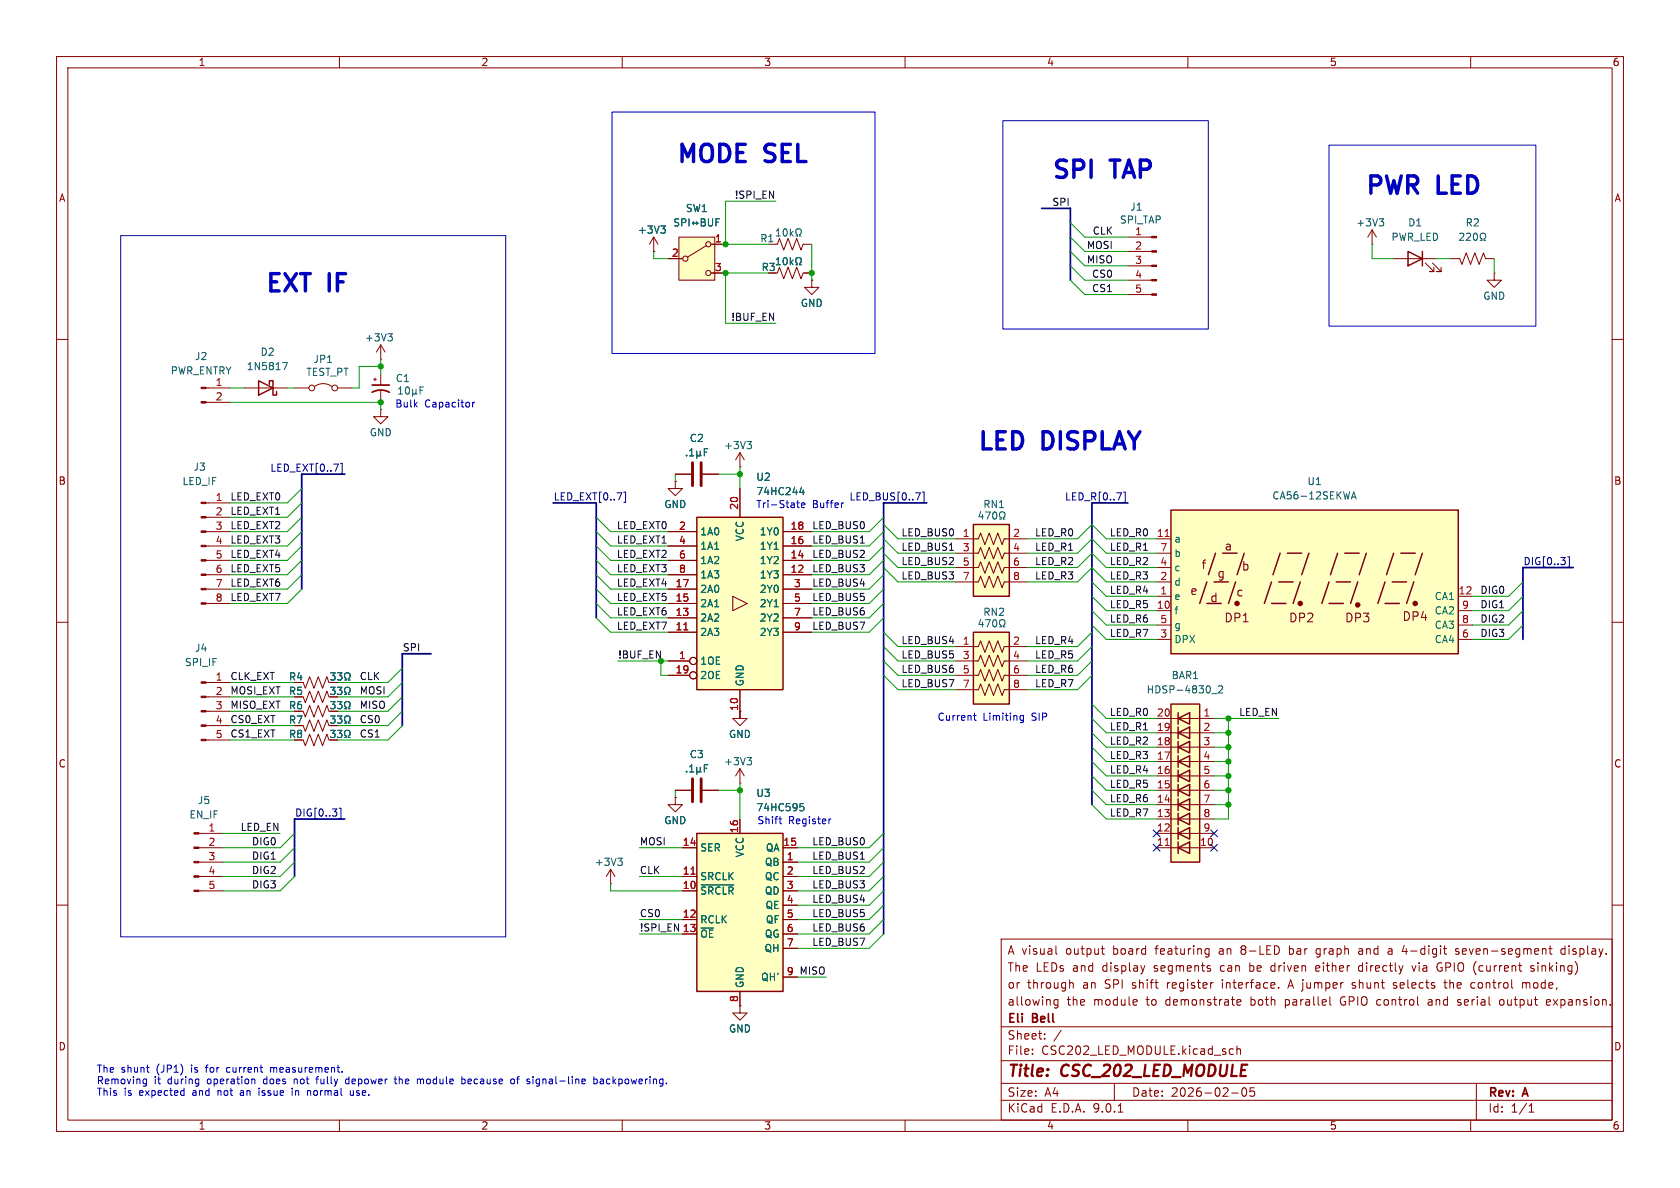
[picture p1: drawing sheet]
<svg xmlns="http://www.w3.org/2000/svg" width="297mm" height="210mm" viewBox="0 0 297 210" stroke-linecap="round" stroke-linejoin="round" font-family="sans-serif">
<g fill="none" stroke="#840000" stroke-width=".18">
<path d="M10 10h277v190h-277zM12 12h273v186h-273zM60 10v2M110 10v2M160 10v2M210 10v2M260 10v2M10 60h2M36.4 68.6h4.2M36.4 71.1h4.2M43.2 68.6h7.6M67.3 63.5h.1"/>
<path d="M67.3 72.4v1.3h1.3l-1.3 1.2-1.3-1.2h1.3M67.3 72.4h.1M67.3 61l-.8 1.2M67.3 61l.8 1.2M67.3 61v2.5M285 60h2M36.4 88.9h4.2M36.4 91.4h4.2M36.4 94h4.2M36.4 96.5h4.2M36.4 99.1h4.2M10 110h2"/>
<path d="M36.4 101.6h4.2M36.4 104.1h4.2M36.4 106.7h4.2M285 110h2M36.4 123.2h4.2M36.4 130.8h4.2M36.4 125.7h4.2M36.4 128.3h4.2M36.4 120.7h4.2M53.6 123.2l.4 1 .7-2 .8 2 .8-2 .7 2 .8-2 .4 1h1.5M53.6 130.8l.4 1 .7-2 .8 2 .8-2 .7 2 .8-2 .4 1h1.5M53.6 125.7l.4 1 .7-2 .8 2 .8-2 .7 2 .8-2 .4 1h1.5"/>
<path d="M53.6 128.3l.4 1 .7-2 .8 2 .8-2 .7 2 .8-2 .4 1h1.5M53.6 120.7l.4 1 .7-2.1 .8 2.1 .8-2.1 .7 2.1 .8-2.1 .4 1.1h1.5M35.2 147.3h4.2M35.2 149.9h4.2M35.2 152.4h4.2M35.2 154.9h4.2M35.2 157.5h4.2M10 160h2M177 166h108v32h-108zM186.7 167.2v1.3l.2 .2M187 176.7v1.2l-.3 .3-.3-.1M187 176.8l-.4-.1-.3 .3v.4l.2 .2h.5"/>
<path d="M189.2 173.8h.5v.9M194.7 167.7h.5M194.9 168.5l.3 .2M200.8 176.7l.2 .4-.7 .1M201 177.6l-.2 .1M202.4 170.7l-.4 1M213.2 167.8h.5M213.2 168.6h.5M213.7 167.7v1.2l-.1 .2-.4 .1M214 171.3v.3M214.3 173.7h.2M218.7 177.2l.7-.1-.1-.3-.4-.1-.2 .2v.7h.6"/>
<path d="M224.7 170.8v.8M226 174.6v.1M227.8 174.3h.7M228 167.2v1.5M228 168.6l.1 .1M228.1 167.7l-.1 .1M228.2 173.2l-.5 1.5M232.7 169.1l.4 .1M233 167.7l-.3 .3v.4l.3 .3M233.1 170.7h-.3l-.2 .2 .1 .7 .4 .1M233.3 171.1l-.7 .1M235.1 176.2v1.3l.2 .2"/>
<path d="M237.1 176.4l-.1 .4 .1 .7M239 174.6l.5 .1M239.5 173.7l-.4 .1-.1 .1 .1 .2 .4 .1M240.7 167.7l-.5 .1M240.7 168.1h-.3a.29 .29 0 0 0-.2 .3 .29 .29 0 0 0 .2 .3h.3M240.7 170.7l-.4 .1-.1 .2v.6l.5 .1M245.5 167.8h.5M246 168.1h-.4a.29 .29 0 0 0-.2 .3 .29 .29 0 0 0 .2 .3h.4M246.3 174.6h.6M246.9 173.8l-.4-.1-.2 .2 .1 .2 .5 .2M248.2 167.1l-.3 1.1h.9M249.6 170.7l.4 1 .3-1"/>
<path d="M253 176.7l-.5 .1M253 177.1h-.3a.29 .29 0 0 0-.3 .3 .29 .29 0 0 0 .3 .3h.3M254.2 171.5a.54 .54 0 0 0 .7 .1M254.7 171.1h.3M254.7 170.2l-.5 .2M255.2 167.7h.5M255.2 173.7h.6M255.5 173.2v1.3l.3 .2M255.6 168.7h.1M257.7 177.6h.5M257.9 167.8l-.4-.1-.2 .2 .1 .2 .5 .2v.3h-.6M258.2 176.8l-.3-.1-.2 .2v.2l.5 .2"/>
<path d="M260.2 173.8h.5M260.2 174.6h.5M265.8 176.8l-.4-.1-.3 .3v.4l.1 .2 .4 .1 .2-.1M269.2 173.8l.4-.1 .2 .2M269.2 173.7v1M269.8 173.9v.8M270.2 173.7l-.3 .1-.1 .1M271.2 170.8l-.4-.1-.2 .2 .1 .2 .5 .2v.3h-.6M273.4 177.2l.7-.1-.1-.3-.4-.1-.2 .2 .1 .7h.5M273.8 167.7h.6M274 167.2v1.3l.4 .2M276.7 167.8l-.5-.1-.2 .3v.4l.1 .2h.6"/>
<path d="M276.7 167.2v1.5M285 160h2M60 198v2M110 198v2M160 198v2M177 194.5h108M177 191.5h108M177 187.5h108M177 181.5h108M182.5 186.3v.1M182.5 185.5v.1M184.7 183.6v.1"/>
<path d="M184.7 182.8v.1M187.6 182.1l-1.3 2M197 191.5v3M197.7 196.6h.8M210 198v2M217.6 185.4l.4 .1M217.7 193.2h1.2M218 186.3l-.4 .1M218.7 185.5l.2-.1 .3 .1 .1 .9M218.7 184.9v1.5M219.7 192.4l.2-.1a.81 .81 0 0 1 .6 .6 .81 .81 0 0 1-.3 .8l-.2 .1a.81 .81 0 0 1-.3-1.4zM221.7 192.3h-.7v.7l.2-.1h.5l.1 .3-.1 .5-.2 .1-.5-.1"/>
<path d="M260 198v2M261 191.5v6.5M270.3 196.6h.9M270.3 195.5l.4-.4v1.5"/>
</g>
<g fill="#840000" stroke="#840000" stroke-width=".18">
<path d="M35.6 88.8h.8v.2h-.8z"/>
<path d="M35.6 91.3h.8v.3h-.8z"/>
<path d="M35.6 93.9h.8v.2h-.8z"/>
<path d="M35.6 96.4h.8v.2h-.8z"/>
<path d="M35.6 98.9h.8v.3h-.8z"/>
<path d="M35.6 101.5h.8v.2h-.8z"/>
<path d="M35.6 104h.8v.3h-.8z"/>
<path d="M35.6 106.6h.8v.2h-.8z"/>
<path d="M35.6 68.5h.8v.2h-.8z"/>
<path d="M35.6 71h.8v.2h-.8z"/>
<path d="M34.3 147.2h.9v.2h-.9z"/>
<path d="M34.3 149.7h.9v.3h-.9z"/>
<path d="M34.3 152.3h.9v.2h-.9z"/>
<path d="M34.3 154.8h.9v.3h-.9z"/>
<path d="M34.3 157.4h.9v.2h-.9z"/>
<path d="M35.6 120.5h.8v.3h-.8z"/>
<path d="M35.6 123.1h.8v.2h-.8z"/>
<path d="M35.6 125.6h.8v.3h-.8z"/>
<path d="M35.6 128.1h.8v.3h-.8z"/>
<path d="M35.6 130.7h.8v.2h-.8z"/>
</g>
<g fill="none" stroke="#006464" stroke-width=".18">
<path d="M68.6 59h.8l-.5 .5M69.1 59.5l.3 .2v.3l-.3 .3M50 64.1h.8l-.5 1.2M58.4 118.9h.8l-.4 .5 .4 .1v.6l-.2 .1-.6-.1M59.7 118.9h.7l-.4 .5 .4 .1v.6l-.2 .1-.5-.1M58.4 121.5h.8l-.4 .5 .4 .1v.5l-.2 .2-.6-.2M58.4 124h.8l-.4 .5 .4 .1v.6l-.2 .1-.6-.1M58.4 126.6h.8l-.4 .4 .4 .2v.5l-.2 .1-.6-.1M58.4 129.1h.8l-.4 .5 .4 .1v.6l-.2 .1-.6-.1M59.7 121.5h.7l-.4 .5 .4 .1v.5l-.2 .2-.5-.2M59.7 124h.7l-.4 .5 .4 .1v.6l-.2 .1-.5-.1M59.7 126.6h.7l-.4 .4 .4 .2v.5l-.2 .1-.5-.1"/>
<path d="M59.7 129.1h.7l-.4 .5 .4 .1v.6l-.2 .1-.5-.1M60.9 122.8h.3v-.3a.54 .54 0 0 1-.2-.7 .54 .54 0 0 1 .7-.3 .58 .58 0 0 1-.1 1v.3h.3M60.9 120.2h.3v-.2a.54 .54 0 0 1-.2-.8 .54 .54 0 0 1 .7-.2 .58 .58 0 0 1-.1 1v.2h.3M60.9 125.3h.3v-.2a.54 .54 0 0 1-.2-.8 .54 .54 0 0 1 .7-.2 .58 .58 0 0 1-.1 1v.2h.3M60.9 127.8h.3v-.2a.54 .54 0 0 1-.2-.7 .54 .54 0 0 1 .7-.3 .58 .58 0 0 1-.1 1v.2h.3M60.9 130.4h.3v-.3a.54 .54 0 0 1-.2-.7 .54 .54 0 0 1 .7-.2 .58 .58 0 0 1-.1 .9v.3h.3"/>
</g>
<path d="M45.7 67.3l2.6 1.3-2.6 1.3zM47.6 67.9v-.6h.7v2.6h.6v-.7" fill="none" stroke="#840000" stroke-width=".25"/>
<path d="M172.1 92.7h6.3v12.7h-6.3z" fill="#ffffc2"/>
<path d="M172.1 92.7h6.3v12.7h-6.3z" fill="none" stroke="#840000" stroke-width=".25"/>
<path d="M168.9 95.3h4.1l.4-1.1 .7 2.1 .8-2.1 .7 2.1 .8-2.1 .8 2.1 .3-1h4.1M168.9 97.8h4.1l.4-1 .7 2 .8-2 .7 2 .8-2 .8 2 .3-1h4.1M168.9 100.3h4.1l.4-1 .7 2 .8-2 .7 2 .8-2 .8 2 .3-1h4.1M168.9 102.9h4.1l.4-1 .7 2 .8-2 .7 2 .8-2 .8 2 .3-1h4.1" fill="none" stroke="#840000" stroke-width=".18"/>
<path d="M173.4 90.4l-.3 .9h.8M173.7 90.9v.9M175.1 90.5l-.6 1.3M175.6 90.6a.69 .69 0 0 0 .3 1.2l.2-.2 .1-.3-.1-.7M176.9 90.6a.58 .58 0 0 0 .1 .9v.3h-.3M177.5 90.6a.58 .58 0 0 1-.1 .9v.3h.3" fill="none" stroke="#006464" stroke-width=".18"/>
<path d="M172.1 111.8h6.3v12.7h-6.3z" fill="#ffffc2"/>
<path d="M172.1 111.8h6.3v12.7h-6.3z" fill="none" stroke="#840000" stroke-width=".25"/>
<path d="M168.9 114.3h4.1l.4-1 .7 2 .8-2 .7 2 .8-2 .8 2 .3-1h4.1M168.9 116.8h4.1l.4-1 .7 2.1 .8-2.1 .7 2.1 .8-2.1 .8 2.1 .3-1.1h4.1M168.9 119.4h4.1l.4-1 .7 2 .8-2 .7 2 .8-2 .8 2 .3-1h4.1M119.4 139.7h2.8M124.2 139.7h2.8M168.9 121.9h4.1l.4-1 .7 2 .8-2 .7 2 .8-2 .8 2 .3-1h4.1M119.4 141v1.2h1.2l-1.2 1.3-1.3-1.3h1.3M119.4 141h.1" fill="none" stroke="#840000" stroke-width=".18"/>
<g fill="none" stroke="#006464" stroke-width=".18">
<path d="M173.4 109.5l-.3 .9h.8M173.7 110v.8M175.1 109.5l-.6 1.3M175.6 109.7a.69 .69 0 0 0 .3 1.1l.2-.1 .1-.4-.1-.6M176.9 109.6a.58 .58 0 0 0 .1 1v.2h-.3M177.5 109.6a.58 .58 0 0 1-.1 1v.2h.3M121.4 136.3v.2M121.9 136.5h.7M121.9 135.6l.4-.4v1.3M123.2 136.3l.2 .2h.2l.2-.2M123.2 135.6v1.3M123.8 136.3l.2 .2"/>
<path d="M123.8 135.6v.7M124.5 135.8h.4M125.1 135.2h-.6v1.3"/>
</g>
<path d="M122.4 137.7v4M124 137.7v4" fill="none" stroke="#840000" stroke-width=".51"/>
<path d="M207 90.2h50.8v25.4h-50.8z" fill="#ffffc2"/>
<g fill="none" stroke="#840000" stroke-width=".25">
<path d="M207 90.2h50.8v25.4h-50.8zM214.9 97.8l-1.3 3.8M216.2 97.8h2.5M220 97.8l-1.3 3.8M226.3 97.8l-1.3 3.8M227.6 97.8h2.5M231.4 97.8l-1.3 3.8M236.5 97.8l-1.3 3.8M237.7 97.8h2.6M241.6 97.8l-1.3 3.8M246.4 97.8l-1.3 3.8M247.6 97.8h2.6"/>
<path d="M251.5 97.8l-1.3 3.8M213.4 102.9l-1.3 3.8M213.4 106.7h2.5M214.6 102.9h2.6M218.4 102.9l-1.2 3.8M224.8 106.7h2.5M224.8 102.9l-1.3 3.8M226.1 102.9h2.5M229.9 102.9l-1.3 3.8M234.9 106.7h2.6M234.9 102.9l-1.2 3.8M236.2 102.9h2.6"/>
<path d="M240 102.9l-1.2 3.8M244.9 106.7h2.5M244.9 102.9l-1.3 3.8M246.1 102.9h2.6M249.9 102.9l-1.2 3.8"/>
</g>
<g fill="#840000" stroke="#840000" stroke-width=".25">
<circle cx="218.7" cy="106.7" r=".36"/>
<circle cx="229.9" cy="106.7" r=".36"/>
<circle cx="240" cy="106.9" r=".36"/>
<circle cx="250.2" cy="106.7" r=".36"/>
</g>
<g fill="none" stroke="#840000" stroke-width=".18">
<path d="M52.1 68.6h2.5M55.6 68.3a2.54 2.54 0 0 1 3.1 0M59.7 68.6h2.5M66 67.1h.5M66.3 66.8v.5M67.3 66v2.1M67.3 69.1v2M119.4 83.8h2.8M124.2 83.8h2.8M204.5 95.3h2.5M204.5 97.8h2.5M204.5 100.3h2.5"/>
<path d="M204.5 102.9h2.5M204.5 105.4h2.5M204.5 108h2.5M204.5 110.5h2.5M204.5 113h2.5M257.8 105.4h2.5M257.8 108h2.5M257.8 110.5h2.5M257.8 113h2.5"/>
<circle cx="55.1" cy="68.6" r=".51"/>
<circle cx="59.2" cy="68.6" r=".51"/>
</g>
<path d="M206 94.8h.7" fill="none" stroke="#a90000" stroke-width=".18"/>
<g fill="none" stroke="#006464" stroke-width=".18">
<path d="M70.5 69.7h.7M70.5 68.8l.3-.4v1.3M71.8 68.5l.2-.1a.68 .68 0 0 1 .4 .6 .68 .68 0 0 1-.4 .7 .84 .84 0 0 1-.2-1.2zM72.9 69.5l.2 .2h.3l.1-.2M72.9 68.8v1.3M73.5 69.5l.2 .2M73.5 68.8v.7M74.3 69h.4M74.9 68.4h-.6v1.3M121.9 79.7l.4-.4v1.3M123.2 79.7v1.3M123.8 79.7v.7"/>
<path d="M124.5 79.9h.4M125.1 79.3h-.6v1.3M121.4 80.5v.1M121.9 80.6h.7M123.2 80.4l.2 .2h.2l.2-.2M123.8 80.4l.2 .2M238.9 88.2l.4-1.3 .5 1.3M239 87.8h.6"/>
</g>
<path d="M122.4 81.8v4.1M124 81.8v4.1" fill="none" stroke="#840000" stroke-width=".51"/>
<path d="M65.8 69.3a3.2 3.2 0 0 1 3 0M65.8 68.1h3" fill="none" stroke="#840000" stroke-width=".3"/>
<path d="M123.2 147.3h15.2v28h-15.2z" fill="#ffffc2"/>
<path d="M248.9 44.5l2.6 1.2-2.6 1.3zM251.5 44.5v2.5M123.2 147.3h15.2v28h-15.2z" fill="none" stroke="#840000" stroke-width=".25"/>
<g fill="none" stroke="#840000" stroke-width=".18">
<path d="M115.6 44.5h.1M115.6 41.9l-.8 1.3M115.6 41.9l.7 1.3M115.6 41.9v2.6M143.5 49.5v1.3h1.3l-1.3 1.3-1.3-1.3h1.3M143.5 49.5h.1M199.4 41.9h4.2M199.4 44.5h4.2M199.4 47h4.2M199.4 49.5h4.2M199.4 52.1h4.2M242.6 43.2h.1"/>
<path d="M242.6 40.6l-.8 1.3M242.6 40.6l.7 1.3M242.6 40.6v2.6M246.4 45.7h7.6M252 46.5l1.5 1.5h-.8h.8v-.8M253.2 46.5l1.6 1.5h-.8h.8v-.8M264.2 48.3v1.2h1.2l-1.2 1.3-1.3-1.3h1.3M264.2 48.3h.1M107.9 156.2h.1M107.9 153.7l-.7 1.2M107.9 153.7l.8 1.2M107.9 153.7v2.5"/>
<path d="M120.6 149.9h2.6M120.6 154.9h2.6M120.6 157.5h2.6M130.8 144.8v2.5M138.4 149.9h2.6M138.4 154.9h2.6M138.4 157.5h2.6M138.4 152.4h2.6M120.6 162.6h2.6M120.6 165.1h2.6M130.8 177.8v1.3h1.3l-1.3 1.2-1.3-1.2h1.3M130.8 177.8h.1"/>
<path d="M130.8 175.3v2.5M138.4 162.6h2.6M138.4 165.1h2.6M138.4 160h2.6M138.4 167.6h2.6M138.4 172.7h2.6"/>
</g>
<path d="M122.2 154.5h.7" fill="none" stroke="#a90000" stroke-width=".18"/>
<path d="M116.8 39.9h.8l-.4 .5M243.8 38.7h.8l-.4 .5M244.4 39.2l.2 .2v.3l-.2 .2M117.4 40.4l.2 .3v.3l-.2 .2M109.2 151.7h.8l-.4 .5M109.8 152.2l.2 .2v.3l-.2 .3M123.9 156.4h5.8M141.5 142.1h.6M141.6 142.5h.3l.2 .3v.4l-.5 .1" fill="none" stroke="#006464" stroke-width=".18"/>
<g fill="#840000" stroke="#840000" stroke-width=".18">
<path d="M203.6 41.8h.9v.2h-.9z"/>
<path d="M203.6 44.3h.9v.3h-.9z"/>
<path d="M203.6 46.9h.9v.2h-.9z"/>
<path d="M203.6 49.4h.9v.3h-.9z"/>
<path d="M203.6 51.9h.9v.3h-.9z"/>
</g>
<path d="M120 41.9h6.4v7.6h-6.4z" fill="#ffffc2"/>
<g fill="none" stroke="#840000" stroke-width=".18">
<path d="M118.1 45.7h2.5M120 41.9h6.4v7.6h-6.4zM124.8 43.4l-3.3 2.1M125.7 43.2h2.6M125.7 48.3h2.6M135.9 43.2h1.5l.4-1 .8 2 .7-2 .8 2 .7-2 .8 2 .4-1h1.5M137.2 48.3h.2l.4-1.1 .8 2.1 .7-2.1 .8 2.1 .7-2.1 .8 2.1 .4-1h1.5M256.5 45.7h1.6l.3 1 .8-2 .8 2 .7-2 .8 2 .8-2 .3 1h1.6M130.8 125.7v1.3h1.3l-1.3 1.3-1.3-1.3h1.3"/>
<circle cx="121.2" cy="45.7" r=".46"/>
<circle cx="125.2" cy="43.2" r=".46"/>
<circle cx="125.2" cy="48.3" r=".46"/>
</g>
<g fill="none" stroke="#006464" stroke-width=".18">
<path d="M120 38.7h-.5l-.2 .1v.4l.6 .2 .1 .3-.3 .2h-.4M120.5 39.3h.6l.2-.2-.1-.3-.7-.1v1.2M121.8 38.7v1.2M122.4 39.5h1M122.4 39.5l.2 .2M122.6 39.2l-.2 .3M123.1 39.2l.3 .3M123.4 39.5l-.3 .2M124 38.7h.4l.2 .2-.2 .4 .2 .1 .1 .3-.2 .2h-.5zM124 39.3h.4M125.2 38.7v1l.3 .2h.4l.1-.2v-1M126.6 39.3h.4"/>
<path d="M127.2 38.7h-.6v1.2M137.2 46.8h.8M137.2 40.8l.4-.3v1.2M137.2 45.9l.4-.4v1.3M137.2 41.7h.8M138.6 45.7l.2-.2a.68 .68 0 0 1 .4 .7 .68 .68 0 0 1-.4 .6l-.2-.1-.2-.4zM138.6 40.6l.2-.1a.68 .68 0 0 1 .4 .6 .68 .68 0 0 1-.4 .6l-.2-.1-.2-.4zM139.7 40.5v1.2M139.7 45.5v1.3M139.8 46.3l.4 .5M139.8 41.2l.4 .5M140.2 46l-.5 .4"/>
<path d="M140.2 40.9l-.5 .5M140.7 46.8h.3v-.2a.54 .54 0 0 1-.3-.8 .54 .54 0 0 1 .8-.2 .58 .58 0 0 1-.1 1v.2h.3M140.7 41.7h.3v-.2a.54 .54 0 0 1-.3-.8 .54 .54 0 0 1 .8-.2 .58 .58 0 0 1-.1 1v.2h.3M258.1 41.3l.4-.1 .3 .4-.8 .9h.8M259.3 41.3l.4-.1 .3 .4-.8 .9h.8M260.6 41.3l.2-.1a.68 .68 0 0 1 .4 .7 .68 .68 0 0 1-.4 .6l-.2-.1-.1-.4zM261.7 42.5h.3v-.3a.54 .54 0 0 1-.3-.7 .54 .54 0 0 1 .8-.2 .58 .58 0 0 1-.2 .9v.3h.3"/>
</g>
<path d="M207 124.5h5.1v27.9h-5.1z" fill="#ffffc2"/>
<g fill="none" stroke="#840000" stroke-width=".25">
<path d="M207 124.5h5.1v27.9h-5.1zM208.3 127l2-1v2zM208.3 129.5l2-1v2.1zM208.3 132.1l2-1v2zM208.3 134.6l2-1v2zM208.3 137.2l2-1.1v2.1zM208.3 139.7l2-1v2zM208.3 126v2M208.3 128.5v2.1M208.3 131.1v2M208.3 133.6v2M208.3 136.1v2.1"/>
<path d="M208.3 138.7v2M208.3 142.2l2-1v2.1zM208.3 144.8l2-1v2zM208.3 147.3l2-1v2zM208.3 149.9l2-1.1v2.1zM208.3 141.2v2.1M208.3 143.8v2M208.3 146.3v2M208.3 148.8v2.1"/>
</g>
<path d="M119.4 85.1v1.3h1.2l-1.2 1.2-1.3-1.2h1.3M119.4 85.1h.1M204.5 127h10.1M204.5 129.5h10.1M204.5 132.1h10.1M204.5 137.2h10.1M204.5 134.6h10.1M204.5 139.7h10.1M204.5 142.2h10.1M204.5 144.8h10.1M204.5 147.3h10.1M204.5 149.9h10.1" fill="none" stroke="#840000" stroke-width=".18"/>
<path d="M206 149.4h.7" fill="none" stroke="#a90000" stroke-width=".18"/>
<path d="M214.2 122.6h1M215.4 121.4l.5-.2 .2 .4-.7 .9h.7" fill="none" stroke="#006464" stroke-width=".18"/>
<path d="M123.2 91.4h15.2v30.5h-15.2z" fill="#ffffc2"/>
<g fill="none" stroke="#840000" stroke-width=".18">
<path d="M115.6 44.5h.1M118.1 45.7h2.5M125.7 43.2h2.6M125.7 48.3h2.6M142.2 48.3h1.3M143.5 49.5h.1M118.1 94h5.1M118.1 96.5h5.1M118.1 99.1h5.1M119.4 85.1h.1M119.4 83.8h2.8M124.2 83.8h2.8"/>
<path d="M130.8 82.6h.1M130.8 80v2.6M130.8 86.4v5M130.8 80l-.8 1.3M130.8 80l.8 1.3M138.4 94h5.1M138.4 96.5h5.1M138.4 99.1h5.1M118.1 101.6h5.1M118.1 104.1h5.1M118.1 106.7h5.1M118.1 109.2h5.1"/>
<path d="M118.1 111.8h5.1M118.1 116.8h3.8M118.1 119.4h3.8M129.5 105.4l2.6 1.3-2.6 1.3zM138.4 101.6h5.1M138.4 104.1h5.1M138.4 106.7h5.1M138.4 109.2h5.1M138.4 111.8h5.1M58.4 123.2h1.3M58.4 130.8h1.3M58.4 125.7h1.3"/>
<path d="M58.4 128.3h1.3M58.4 120.7h1.3M119.4 139.7h2.8M124.2 139.7h2.8M130.8 138.4h.1M130.8 121.9v5.1M130.8 135.9v2.5M130.8 135.9l-.8 1.3M130.8 135.9l.8 1.3M119.4 141h.1M120.6 149.9h2.6M120.6 154.9h2.6"/>
<path d="M120.6 157.5h2.6M130.8 144.8v2.5M138.4 149.9h2.6M138.4 154.9h2.6M138.4 157.5h2.6M138.4 152.4h2.6M120.6 162.6h2.6M120.6 165.1h2.6M130.8 177.8h.1M130.8 175.3v2.5M138.4 162.6h2.6M138.4 165.1h2.6"/>
<path d="M138.4 160h2.6M138.4 167.6h2.6M138.4 172.7h2.6"/>
<circle cx="122.6" cy="116.8" r=".63"/>
<circle cx="122.6" cy="119.4" r=".63"/>
</g>
<path d="M123.2 91.4h15.2v30.5h-15.2z" fill="none" stroke="#840000" stroke-width=".25"/>
<path d="M120.9 111.3h.7M122.2 154.5h.7" fill="none" stroke="#a90000" stroke-width=".18"/>
<g fill="none" stroke="#006464" stroke-width=".18">
<path d="M116.8 39.9h.8l-.4 .5M120 38.7h-.5l-.2 .1v.4l.6 .2 .1 .3-.3 .2h-.4M120.5 39.3h.6l.2-.2-.1-.3-.7-.1v1.2M121.8 38.7v1.2M122.4 39.5h1M122.4 39.5l.2 .2M122.6 39.2l-.2 .3M123.1 39.2l.3 .3M123.4 39.5l-.3 .2M124 38.7h.4l.2 .2-.2 .4 .2 .1 .1 .3-.2 .2h-.5zM124 39.3h.4M125.2 38.7v1l.3 .2h.4l.1-.2v-1"/>
<path d="M126.6 39.3h.4M127.2 38.7h-.6v1.2M117.4 40.4l.2 .3v.3l-.2 .2M137.2 46.8h.8M137.2 45.9l.4-.4v1.3M138.6 45.7l.2-.2a.68 .68 0 0 1 .4 .7 .68 .68 0 0 1-.4 .6l-.2-.1-.2-.4zM139.7 45.5v1.3M139.8 46.3l.4 .5M140.2 46l-.5 .4M140.7 46.8h.3v-.2a.54 .54 0 0 1-.3-.8 .54 .54 0 0 1 .8-.2 .58 .58 0 0 1-.1 1v.2h.3M121.9 79.7l.4-.4v1.3M123.2 79.7v1.3"/>
<path d="M123.8 79.7v.7M124.5 79.9h.4M125.1 79.3h-.6v1.3M132.1 78h.8l-.5 .5M132.6 78.5l.3 .3v.3l-.3 .2M121.4 80.5v.1M121.9 80.6h.7M123.2 80.4l.2 .2h.2l.2-.2M123.8 80.4l.2 .2M141.7 86.1l-.3 .9h.8M142 86.6v.8M58.4 118.9h.8l-.4 .5 .4 .1v.6l-.2 .1-.6-.1"/>
<path d="M59.7 118.9h.7l-.4 .5 .4 .1v.6l-.2 .1-.5-.1M58.4 121.5h.8l-.4 .5 .4 .1v.5l-.2 .2-.6-.2M58.4 124h.8l-.4 .5 .4 .1v.6l-.2 .1-.6-.1M58.4 126.6h.8l-.4 .4 .4 .2v.5l-.2 .1-.6-.1M58.4 129.1h.8l-.4 .5 .4 .1v.6l-.2 .1-.6-.1M59.7 121.5h.7l-.4 .5 .4 .1v.5l-.2 .2-.5-.2M59.7 124h.7l-.4 .5 .4 .1v.6l-.2 .1-.5-.1M59.7 126.6h.7l-.4 .4 .4 .2v.5l-.2 .1-.5-.1M59.7 129.1h.7l-.4 .5 .4 .1v.6l-.2 .1-.5-.1M60.9 122.8h.3v-.3a.54 .54 0 0 1-.2-.7 .54 .54 0 0 1 .7-.3 .58 .58 0 0 1-.1 1v.3h.3M60.9 120.2h.3v-.2a.54 .54 0 0 1-.2-.8 .54 .54 0 0 1 .7-.2 .58 .58 0 0 1-.1 1v.2h.3M60.9 125.3h.3v-.2a.54 .54 0 0 1-.2-.8 .54 .54 0 0 1 .7-.2 .58 .58 0 0 1-.1 1v.2h.3"/>
<path d="M60.9 127.8h.3v-.2a.54 .54 0 0 1-.2-.7 .54 .54 0 0 1 .7-.3 .58 .58 0 0 1-.1 1v.2h.3M60.9 130.4h.3v-.3a.54 .54 0 0 1-.2-.7 .54 .54 0 0 1 .7-.2 .58 .58 0 0 1-.1 .9v.3h.3M121.4 136.3v.2M121.9 135.6l.4-.4v1.3M121.9 136.5h.7M123.2 135.6v1.3M123.2 136.3l.2 .2h.2l.2-.2M123.8 135.6v.7M123.8 136.3l.2 .2M124.5 135.8h.4M125.1 135.2h-.6v1.3M132.1 133.9h.8l-.5 .5"/>
<path d="M132.6 134.4l.3 .3v.3l-.3 .2M123.9 156.4h5.8M141.5 142.1h.6M141.6 142.5h.3l.2 .3v.4l-.5 .1"/>
</g>
<g fill="none" stroke="#000084" stroke-width=".18">
<path d="M60.2 81.9h.3v1.8h-.3M110.3 87h.3v1.8h-.3M161.9 87.1h.8l-.5 1.3M163.1 87h.3v1.8h-.3M198.6 87h.3v1.8h-.3M277.1 98.4h.3v1.8h-.3M60 142.9h.3v1.8h-.3M203.9 149.3l1.2 1.2M203.9 146.7l1.2 1.2M205.1 149.3l-1.2 1.2M205.1 146.7l-1.2 1.2M214 146.7l1.2 1.2"/>
<path d="M214 149.3l1.2 1.2M215.2 146.7l-1.2 1.2M215.2 149.3l-1.2 1.2"/>
</g>
<path d="M184.1 36.8h5.1v12.7M61 83.8h-7.7v20.3M97.8 88.9h7.6v20.3M163.8 88.9h-7.6v76.2M199.4 88.9h-6.4v53.3M76.2 115.6h-5.1v12.7M278.1 100.3h-8.9v12.7M61 144.8h-8.9v10.1" fill="none" stroke="#000084" stroke-width=".3"/>
<g fill="none" stroke="#009600" stroke-width=".18">
<path d="M137.2 35.6h-8.9v7.6h7.6M189.2 39.4l2.6 2.5h7.6M115.6 44.5v1.2h2.5M135.9 48.3h-7.6v8.9h8.9M143.5 43.2v6.3M189.2 49.5l2.6 2.6h7.6M189.2 47l2.6 2.5h7.6M189.2 41.9l2.6 2.6h7.6M189.2 44.5l2.6 2.5h7.6M242.6 43.2v2.5h3.8M254 45.7h2.5M264.2 45.7v2.6"/>
<path d="M40.6 71.1h26.7v1.3M40.6 68.6h2.6M50.8 68.6h1.3M67.3 63.5v2.5M67.3 64.8h-3.8v3.8h-1.3M53.3 91.4l-2.5 2.6h-10.2M53.3 86.4l-2.5 2.5h-10.2M53.3 94l-2.5 2.5h-10.2M53.3 96.5l-2.5 2.6h-10.2M53.3 99.1l-2.5 2.5h-10.2M53.3 88.9l-2.5 2.5h-10.2M105.4 91.4l2.5 2.6h10.2"/>
<path d="M105.4 94l2.5 2.5h10.2M105.4 96.5l2.5 2.6h10.2M105.4 99.1l2.5 2.5h10.2M119.4 83.8v1.3M127 83.8h3.8M130.8 82.6v3.8M156.2 91.4l-2.5 2.6h-10.2M156.2 94l-2.5 2.5h-10.2M156.2 97.8l2.5 2.5h10.2M156.2 96.5l-2.5 2.6h-10.2M156.2 92.7l2.5 2.6h10.2M156.2 99.1l-2.5 2.5h-10.2"/>
<path d="M156.2 95.3l2.5 2.5h10.2M181.6 95.3h8.9l2.5-2.6 2.6 2.6h8.9M181.6 97.8h8.9l2.5-2.5 2.6 2.5h8.9M53.3 104.1l-2.5 2.6h-10.2M53.3 101.6l-2.5 2.5h-10.2M71.1 118.1l-2.5 2.6h-8.9M105.4 104.1l2.5 2.6h10.2M105.4 106.7l2.5 2.5h10.2M105.4 109.2l2.5 2.6h10.2M105.4 101.6l2.5 2.5h10.2M109.2 116.8h8.9M116.8 116.8v2.6h1.3"/>
<path d="M156.2 104.1l-2.5 2.6h-10.2M156.2 106.7l-2.5 2.5h-10.2M156.2 109.2l-2.5 2.6h-10.2M156.2 100.3l2.5 2.6h10.2M156.2 101.6l-2.5 2.5h-10.2M156.2 116.8l2.5 2.6h10.2M156.2 111.8l2.5 2.5h10.2M156.2 119.4l2.5 2.5h10.2M156.2 114.3l2.5 2.5h10.2M181.6 100.3h8.9l2.5-2.5 2.6 2.5h8.9M181.6 102.9h8.9l2.5-2.6 2.6 2.6h8.9M193 102.9l2.6 2.5h8.9"/>
<path d="M193 116.8l-2.5 2.6h-8.9M193 111.8l-2.5 2.5h-8.9M193 119.4l-2.5 2.5h-8.9M193 114.3l-2.5 2.5h-8.9M193 105.4l2.6 2.6h8.9M193 110.5l2.6 2.5h8.9M193 108l2.6 2.5h8.9M269.2 102.9l-2.5 2.5h-6.4M269.2 105.4l-2.5 2.6h-6.4M269.2 110.5l-2.5 2.5h-6.4M269.2 108l-2.5 2.5h-6.4M40.6 128.3h11.5"/>
<path d="M40.6 125.7h11.5M40.6 123.2h11.5M40.6 120.7h11.5M40.6 130.8h11.5M71.1 125.7l-2.5 2.6h-8.9M71.1 123.2l-2.5 2.5h-8.9M71.1 120.7l-2.5 2.5h-8.9M71.1 128.3l-2.5 2.5h-8.9M119.4 139.7v1.3M127 139.7h3.8M130.8 125.7v1.3M130.8 138.4v6.4"/>
<path d="M193 137.2l2.6 2.5h8.9M193 139.7l2.6 2.5h8.9M193 129.5l2.6 2.6h8.9M193 127l2.6 2.5h8.9M193 134.6l2.6 2.6h8.9M193 132.1l2.6 2.5h8.9M193 124.5l2.6 2.5h8.9M214.6 139.7h2.6M214.6 132.1h2.6M214.6 129.5h2.6M214.6 137.2h2.6M214.6 134.6h2.6"/>
<path d="M214.6 127h11.5M217.2 127v17.8h-2.6M39.4 147.3h10.1M52.1 149.9l-2.6 2.5h-10.1M52.1 154.9l-2.6 2.6h-10.1M52.1 152.4l-2.6 2.5h-10.1M52.1 147.3l-2.6 2.6h-10.1M107.9 156.2v1.3h12.7M113 154.9h7.6M113 149.9h7.6M156.2 149.9l-2.5 2.5h-12.7M156.2 154.9l-2.5 2.6h-12.7"/>
<path d="M156.2 157.5l-2.5 2.5h-12.7M156.2 152.4l-2.5 2.5h-12.7M156.2 147.3l-2.5 2.6h-12.7M193 142.2l2.6 2.6h8.9M214.6 142.2h2.6M113 165.1h7.6M113 162.6h7.6M141 172.7h5M156.2 162.6l-2.5 2.5h-12.7M156.2 160l-2.5 2.6h-12.7M156.2 165.1l-2.5 2.5h-12.7"/>
</g>
<g fill="none" stroke="#0000c2" stroke-width=".18">
<path d="M108.2 19.8h46.5v42.7h-46.5zM177.3 21.3h36.3v36.9h-36.3zM234.9 25.7h36.6v32h-36.6zM21.3 41.7h68.1v123.9h-68.1zM83.6 71.1v.9M83.9 71.1l-.3 .3M140.8 88.9h.5M141 88.5v1.1l.3 .1M141.7 89.3l.6-.1-.1-.2-.3-.1-.2 .2 .1 .6h.4M149.1 88.9l-.2 .1M172.1 126.5h.5M172.3 126.1v1l.3 .2"/>
<path d="M180.4 127.2l.2 .1h.3M180.9 126.5h-.3l-.2 .1M180.9 126.5v1l-.2 .3-.3-.1M137.7 144.8h.5M137.9 145.4l.3 .2M146.9 144.8l-.4 .2M25.4 191.5h.5M25.4 190.8h.5M25.9 188.7h.5M25.9 190.7v1.1l-.1 .2h-.3M26.2 189.5h.2M32.5 192.4v1.2"/>
<path d="M32.5 193.6h-.1M40.3 188.7l-.3 .2v.4l.3 .2M42.6 193.2l-.1 .1 .1 .3M44.7 190.7l.4 .2v.7M45.8 192.4v.1M45.8 192.8v.8M47.8 188.7v.8M48.2 188.7l-.4 .1M51.6 192.4v.1M51.6 192.8v.8M52 190.7v.9M52.2 190.7l-.2 .2"/>
<path d="M54.4 192.8h.5v.8M55.8 190.7h.5M56.1 190.4l-.1 1.2M60.5 189.4v.1M61.7 190.8l-.4-.1-.2 .3 .1 .5h.5M61.9 192.8l.1 .8h.3l.2-.1M62.5 192.8v.8M69.7 190.7h.5M69.9 190.3v1.1l.3 .2M74 190.7l.3 .2M74.3 190.9v.7M74.8 190.8l-.3-.1-.2 .2"/>
<path d="M81.6 190.8l.4-.1 .2 .3-.1 .5h-.5M81.6 190.3v1.3M82.8 190.8v.7M83.3 191l-.6 .2M90.4 190.8l.3-.1 .3 .3-.1 .5-.2 .1-.3-.1M91.3 190.7h.5M91.7 190.3l-.2 .2v1.1M94.2 190.3v.1M105 190.8l.4-.1 .2 .3-.1 .5h-.5M105 190.3v1.3M106.1 190.8h.5l.1 .8M106.7 191l-.4 .1-.2 .2 .2 .3 .4-.1"/>
</g>
<g fill="#009600" stroke="#009600" stroke-width=".18">
<circle cx="67.3" cy="71.1" r=".46"/>
<circle cx="128.3" cy="43.2" r=".46"/>
<circle cx="67.3" cy="64.8" r=".46"/>
<circle cx="128.3" cy="48.3" r=".46"/>
<circle cx="143.5" cy="48.3" r=".46"/>
<circle cx="116.8" cy="116.8" r=".46"/>
<circle cx="130.8" cy="139.7" r=".46"/>
<circle cx="217.2" cy="127" r=".46"/>
<circle cx="217.2" cy="129.5" r=".46"/>
<circle cx="217.2" cy="137.2" r=".46"/>
<circle cx="217.2" cy="139.7" r=".46"/>
<circle cx="217.2" cy="134.6" r=".46"/>
<circle cx="217.2" cy="142.2" r=".46"/>
<circle cx="217.2" cy="132.1" r=".46"/>
<circle cx="130.8" cy="83.8" r=".46"/>
</g>
<g font-size="4.2" fill="#0000c2">
<text x="119.2" y="29.6">MODE</text>
<text x="135.3" y="29.6">SEL</text>
<text x="185.6" y="32.4">SPI</text>
<text x="196.6" y="32.4">TAP</text>
<text x="241" y="35.2">PWR</text>
<text x="254.1" y="35.2">LED</text>
<text x="46.6" y="52.5">EXT</text>
<text x="58.1" y="52.5">IF</text>
<text x="172.5" y="80.4">LED</text>
<text x="184.3" y="80.4">DISPLAY</text>
</g>
<g font-size="2.8" fill="#840000">
<text x="178" y="190.9">Title:</text>
<text x="187.7" y="190.9">CSC_202_LED_MODULE</text>
</g>
<g font-size="2.1" fill="#840000">
<text x="212.3" y="100.8">f</text>
<text x="216.4" y="97.5">a</text>
<text x="219.5" y="101.1">b</text>
<text x="210.3" y="105.4">e</text>
<text x="213.9" y="106.7">d</text>
<text x="215.1" y="102.3">g</text>
<text x="218.5" y="105.6">c</text>
<text x="216.4" y="110.2">DP1</text>
<text x="227.8" y="110.2">DP2</text>
<text x="237.7" y="110.2">DP3</text>
<text x="247.9" y="110">DP4</text>
<text x="178" y="172">The</text>
<text x="178" y="169">A visual</text>
<text x="183.1" y="172">LEDs</text>
<text x="188.5" y="169">output</text>
<text x="189.7" y="172">and</text>
<text x="195" y="172">display</text>
<text x="196.9" y="169">board</text>
<text x="204.3" y="172">segments</text>
<text x="204.6" y="169">featuring</text>
<text x="215.9" y="169">an</text>
<text x="216.1" y="172">can</text>
<text x="219.9" y="169">8-LED</text>
<text x="221.4" y="172">be</text>
<text x="225.4" y="172">driven</text>
<text x="228.6" y="169">bar</text>
<text x="233.5" y="172">either</text>
<text x="233.5" y="169">graph</text>
<text x="241.2" y="169">and</text>
<text x="241.2" y="172">directly</text>
<text x="246.6" y="169">a</text>
<text x="249.2" y="169">4-digit</text>
<text x="250.9" y="172">via</text>
<text x="255.4" y="172">GPIO (current</text>
<text x="258.8" y="169">seven-segment</text>
<text x="272.3" y="172">sinking)</text>
<text x="277.6" y="169">display.</text>
<text x="178" y="178">allowing</text>
<text x="178" y="175">or</text>
<text x="181.6" y="175">through</text>
<text x="188.6" y="178">the</text>
<text x="191.5" y="175">an</text>
<text x="193.4" y="178">module</text>
<text x="195.5" y="175">SPI</text>
<text x="200.4" y="175">shift</text>
<text x="202.8" y="178">to</text>
<text x="206.3" y="178">demonstrate</text>
<text x="206.7" y="175">register</text>
<text x="216.6" y="175">interface.</text>
<text x="221.5" y="178">both</text>
<text x="227.7" y="178">parallel</text>
<text x="228.5" y="175">A jumper</text>
<text x="237.7" y="178">GPIO control</text>
<text x="240.1" y="175">shunt</text>
<text x="247.5" y="175">selects</text>
<text x="253.5" y="178">and</text>
<text x="256.7" y="175">the</text>
<text x="258.9" y="178">serial</text>
<text x="261.5" y="175">control</text>
<text x="266.4" y="178">output</text>
<text x="270.8" y="175">mode,</text>
<text x="274.9" y="178">expansion.</text>
<text x="178" y="184">Sheet:</text>
<text x="178" y="181.2">Eli</text>
<text x="182.6" y="181.2">Bell</text>
<text x="178" y="186.7">File:</text>
<text x="184.1" y="186.7">CSC202_LED_MODULE.kicad_sch</text>
<text x="178" y="196.9">KiCad</text>
<text x="178" y="194.1">Size:</text>
<text x="184.7" y="194.1">A4</text>
<text x="185.7" y="196.9">E.D.A.</text>
<text x="193.3" y="196.9">9.0.1</text>
<text x="200" y="194.1">Date:</text>
<text x="207" y="194.1">2026-02-05</text>
<text x="263" y="194.3">Rev:</text>
<text x="263" y="196.9">Id:</text>
<text x="267.1" y="196.9">1/1</text>
<text x="269.4" y="194.3">A</text>
</g>
<g font-size="1.8" fill="#840000">
<text x="35" y="11.9">1</text>
<text x="85" y="11.9">2</text>
<text x="135" y="11.9">3</text>
<text x="185" y="11.9">4</text>
<text x="235" y="11.9">5</text>
<text x="285" y="11.9">6</text>
<text x="10.3" y="35.9">A</text>
<text x="285.3" y="35.9">A</text>
<text x="134.5" y="48.1">R3</text>
<text x="10.3" y="85.9">B</text>
<text x="285.3" y="85.9">B</text>
<text x="51" y="123">R5</text>
<text x="51" y="125.6">R6</text>
<text x="51" y="120.5">R4</text>
<text x="130.6" y="125.8" transform="rotate(-90 130.6 125.8)">10</text>
<text x="51" y="130.7">R8</text>
<text x="51" y="128.1">R7</text>
<text x="10.3" y="135.9">C</text>
<text x="285.3" y="135.9">C</text>
<text x="10.3" y="185.9">D</text>
<text x="285.3" y="185.9">D</text>
<text x="35" y="199.9">1</text>
<text x="85" y="199.9">2</text>
<text x="135" y="199.9">3</text>
<text x="185" y="199.9">4</text>
<text x="235" y="199.9">5</text>
<text x="285" y="199.9">6</text>
</g>
<g font-size="1.8" fill="#0f0f0f">
<text x="129.8" y="35.2">!SPI_EN</text>
<text x="185.9" y="36.5">SPI</text>
<text x="193.1" y="41.6">CLK</text>
<text x="192.1" y="44.1">MOSI</text>
<text x="192.1" y="46.6">MISO</text>
<text x="193" y="49.2">CS0</text>
<text x="193" y="51.7">CS1</text>
<text x="129.2" y="56.8">!BUF_EN</text>
<text x="40.6" y="88.6">LED_EXT0</text>
<text x="40.6" y="91.1">LED_EXT1</text>
<text x="40.6" y="93.6">LED_EXT2</text>
<text x="109" y="93.6">LED_EXT0</text>
<text x="143.5" y="93.6">LED_BUS0</text>
<text x="159.3" y="94.9">LED_BUS0</text>
<text x="182.9" y="94.9">LED_R0</text>
<text x="196.1" y="94.9">LED_R0</text>
<text x="40.6" y="98.7">LED_EXT4</text>
<text x="40.6" y="96.2">LED_EXT3</text>
<text x="40.6" y="101.3">LED_EXT5</text>
<text x="109" y="98.7">LED_EXT2</text>
<text x="109" y="101.3">LED_EXT3</text>
<text x="109" y="96.2">LED_EXT1</text>
<text x="143.5" y="98.7">LED_BUS2</text>
<text x="143.5" y="101.3">LED_BUS3</text>
<text x="143.5" y="96.2">LED_BUS1</text>
<text x="159.3" y="97.4">LED_BUS1</text>
<text x="159.3" y="100">LED_BUS2</text>
<text x="182.9" y="100">LED_R2</text>
<text x="182.9" y="97.4">LED_R1</text>
<text x="196.1" y="100">LED_R2</text>
<text x="196.1" y="97.4">LED_R1</text>
<text x="40.6" y="103.8">LED_EXT6</text>
<text x="40.6" y="106.3">LED_EXT7</text>
<text x="109" y="106.3">LED_EXT5</text>
<text x="109" y="103.8">LED_EXT4</text>
<text x="143.5" y="106.3">LED_BUS5</text>
<text x="143.5" y="103.8">LED_BUS4</text>
<text x="159.3" y="102.5">LED_BUS3</text>
<text x="182.9" y="102.5">LED_R3</text>
<text x="196.1" y="107.6">LED_R5</text>
<text x="196.1" y="105.1">LED_R4</text>
<text x="196.1" y="102.5">LED_R3</text>
<text x="261.6" y="107.6">DIG1</text>
<text x="261.6" y="105.1">DIG0</text>
<text x="109" y="108.9">LED_EXT6</text>
<text x="109" y="111.4">LED_EXT7</text>
<text x="143.5" y="108.9">LED_BUS6</text>
<text x="143.5" y="111.4">LED_BUS7</text>
<text x="159.3" y="114">LED_BUS4</text>
<text x="182.9" y="114">LED_R4</text>
<text x="196.1" y="110.1">LED_R6</text>
<text x="196.1" y="112.7">LED_R7</text>
<text x="261.6" y="110.1">DIG2</text>
<text x="261.6" y="112.7">DIG3</text>
<text x="71.1" y="115.2">SPI</text>
<text x="109.2" y="116.5">!BUF_EN</text>
<text x="159.3" y="116.5">LED_BUS5</text>
<text x="159.3" y="119">LED_BUS6</text>
<text x="182.9" y="119">LED_R6</text>
<text x="182.9" y="116.5">LED_R5</text>
<text x="40.6" y="125.4">MISO_EXT</text>
<text x="40.6" y="122.8">MOSI_EXT</text>
<text x="40.6" y="120.3">CLK_EXT</text>
<text x="63.5" y="125.4">MISO</text>
<text x="63.5" y="120.3">CLK</text>
<text x="63.5" y="122.8">MOSI</text>
<text x="159.3" y="121.6">LED_BUS7</text>
<text x="182.9" y="121.6">LED_R7</text>
<text x="40.6" y="127.9">CS0_EXT</text>
<text x="40.6" y="130.5">CS1_EXT</text>
<text x="63.5" y="130.5">CS1</text>
<text x="63.5" y="127.9">CS0</text>
<text x="196.1" y="131.7">LED_R2</text>
<text x="196.1" y="129.2">LED_R1</text>
<text x="196.1" y="126.7">LED_R0</text>
<text x="219" y="126.7">LED_EN</text>
<text x="196.1" y="136.8">LED_R4</text>
<text x="196.1" y="134.3">LED_R3</text>
<text x="196.1" y="141.9">LED_R6</text>
<text x="196.1" y="139.4">LED_R5</text>
<text x="42.4" y="147">LED_EN</text>
<text x="44.4" y="149.5">DIG0</text>
<text x="113" y="149.5">MOSI</text>
<text x="143.5" y="149.5">LED_BUS0</text>
<text x="196.1" y="144.4">LED_R7</text>
<text x="44.4" y="152.1">DIG1</text>
<text x="44.4" y="154.6">DIG2</text>
<text x="113" y="154.6">CLK</text>
<text x="143.5" y="154.6">LED_BUS2</text>
<text x="143.5" y="152.1">LED_BUS1</text>
<text x="44.4" y="157.1">DIG3</text>
<text x="143.5" y="157.1">LED_BUS3</text>
<text x="143.5" y="159.7">LED_BUS4</text>
<text x="113" y="164.8">!SPI_EN 13</text>
<text x="113" y="162.2">CS0</text>
<text x="143.5" y="167.3">LED_BUS7</text>
<text x="143.5" y="164.8">LED_BUS6</text>
<text x="143.5" y="162.2">LED_BUS5</text>
<text x="141.3" y="172.4">MISO</text>
</g>
<g font-size="1.8" fill="#006464">
<text x="112.7" y="41.5">+3V3</text>
<text x="121.2" y="37.7">SW1</text>
<text x="197.9" y="39.7">SPI_TAP</text>
<text x="199.7" y="37.4">J1</text>
<text x="239.7" y="40.2">+3V3</text>
<text x="248.8" y="40.2">D1</text>
<text x="259" y="40.2">R2</text>
<text x="134.3" y="43">R1</text>
<text x="245.9" y="42.8">PWR_LED</text>
<text x="262.1" y="53.2">GND</text>
<text x="141.5" y="54.5">GND</text>
<text x="34.4" y="63.9">J2</text>
<text x="43.5" y="65.6">1N5817</text>
<text x="46" y="63.1">D2</text>
<text x="55.3" y="64.4">JP1</text>
<text x="64.4" y="60.6">+3V3</text>
<text x="30.1" y="66.4">PWR_ENTRY</text>
<text x="54.1" y="66.6">TEST_PT</text>
<text x="69.9" y="67.7">C1</text>
<text x="65.3" y="77.3">GND</text>
<text x="34.1" y="83.4">J3</text>
<text x="121.8" y="78.3">C2</text>
<text x="127.9" y="79.6">+3V3</text>
<text x="32.2" y="86">LED_IF</text>
<text x="133.6" y="85.2">U2</text>
<text x="133.6" y="87.7">74HC244</text>
<text x="224.8" y="88.5">CA56-12SEKWA</text>
<text x="231" y="86">U1</text>
<text x="117.3" y="90">GND</text>
<text x="123.7" y="94.8">1A0</text>
<text x="131.7" y="95.8" transform="rotate(-90 131.7 95.8)">VCC</text>
<text x="134.2" y="94.8">1Y0</text>
<text x="173.7" y="90">RN1</text>
<text x="123.7" y="97.4">1A1</text>
<text x="123.7" y="99.9">1A2</text>
<text x="134.2" y="97.4">1Y1</text>
<text x="134.2" y="99.9">1Y2</text>
<text x="207.5" y="96.1">a</text>
<text x="207.5" y="98.7">b</text>
<text x="207.5" y="101.2">c</text>
<text x="123.7" y="102.5">1A3</text>
<text x="123.7" y="105">2A0</text>
<text x="123.7" y="107.5">2A1</text>
<text x="134.2" y="102.5">1Y3</text>
<text x="134.2" y="105">2Y0</text>
<text x="134.2" y="107.5">2Y1</text>
<text x="207.5" y="103.7">d</text>
<text x="207.5" y="106.3">e</text>
<text x="253.5" y="106.3">CA1</text>
<text x="123.7" y="110.1">2A2</text>
<text x="123.7" y="112.6">2A3</text>
<text x="134.2" y="110.1">2Y2</text>
<text x="134.2" y="112.6">2Y3</text>
<text x="173.7" y="109.1">RN2</text>
<text x="207.5" y="108.8">f</text>
<text x="207.5" y="111.4">g</text>
<text x="207.5" y="113.9">DPX</text>
<text x="253.5" y="108.8">CA2</text>
<text x="253.5" y="111.4">CA3</text>
<text x="253.5" y="113.9">CA4</text>
<text x="32.6" y="118">SPI_IF</text>
<text x="34.4" y="115.4">J4</text>
<text x="123.7" y="117.7">1OE</text>
<text x="123.7" y="120.2">2OE</text>
<text x="131.7" y="121.4" transform="rotate(-90 131.7 121.4)">GND</text>
<text x="202.6" y="122.8">HDSP-4830_2</text>
<text x="207" y="120.2">BAR1</text>
<text x="128.8" y="130.7">GND</text>
<text x="121.8" y="134.2">C3</text>
<text x="127.9" y="135.5">+3V3</text>
<text x="34.9" y="142.3">J5</text>
<text x="133.6" y="141.1">U3</text>
<text x="133.6" y="143.6">74HC595</text>
<text x="33.4" y="144.9">EN_IF</text>
<text x="117.3" y="145.9">GND</text>
<text x="105.1" y="153.3">+3V3</text>
<text x="123.7" y="150.7">SER</text>
<text x="123.7" y="155.8">SRCLK</text>
<text x="131.7" y="151.7" transform="rotate(-90 131.7 151.7)">VCC</text>
<text x="135.1" y="153.3">QB</text>
<text x="135.1" y="155.8">QC</text>
<text x="135.3" y="150.7">QA</text>
<text x="123.7" y="158.3">~{SRCLR}</text>
<text x="135.1" y="158.3">QD</text>
<text x="135.2" y="160.9">QE</text>
<text x="123.7" y="163.4">RCLK</text>
<text x="123.7" y="166">~{OE}</text>
<text x="135.1" y="166">QG</text>
<text x="135.3" y="163.4">QF</text>
<text x="134.5" y="173.6">QH'</text>
<text x="135.1" y="168.5">QH</text>
<text x="131.7" y="174.8" transform="rotate(-90 131.7 174.8)">GND</text>
<text x="128.8" y="182.7">GND</text>
</g>
<g font-size="1.8" fill="#a90000">
<text x="200.6" y="41.7">1</text>
<text x="118.7" y="45.5">2</text>
<text x="126.3" y="42.9">1</text>
<text x="200.6" y="44.2">2</text>
<text x="200.6" y="46.7">3</text>
<text x="126.3" y="48">3</text>
<text x="200.6" y="49.3">4</text>
<text x="200.6" y="51.8">5</text>
<text x="38" y="68.3">1</text>
<text x="38" y="70.9">2</text>
<text x="38" y="88.6">1</text>
<text x="38" y="91.2">2</text>
<text x="38" y="93.7">3</text>
<text x="119.9" y="93.7">2</text>
<text x="130.6" y="90.2" transform="rotate(-90 130.6 90.2)">20</text>
<text x="139.7" y="93.7">18</text>
<text x="170.1" y="95">1</text>
<text x="179" y="95">2</text>
<text x="204.4" y="95">11</text>
<text x="38" y="96.3">4</text>
<text x="38" y="98.8">5</text>
<text x="38" y="101.3">6</text>
<text x="119.9" y="96.3">4</text>
<text x="119.9" y="98.8">6</text>
<text x="119.9" y="101.3">8</text>
<text x="139.7" y="96.3">16</text>
<text x="139.7" y="98.8">14</text>
<text x="139.7" y="101.3">12</text>
<text x="170.1" y="97.5">3</text>
<text x="170.1" y="100.1">5</text>
<text x="179" y="97.5">4</text>
<text x="179" y="100.1">6</text>
<text x="205" y="97.5">7</text>
<text x="205" y="100.1">4</text>
<text x="38" y="103.9">7</text>
<text x="38" y="106.4">8</text>
<text x="119.3" y="103.9">17</text>
<text x="119.3" y="106.4">15</text>
<text x="140.3" y="103.9">3</text>
<text x="140.3" y="106.4">5</text>
<text x="170.1" y="102.6">7</text>
<text x="179" y="102.6">8</text>
<text x="204.4" y="107.7">10</text>
<text x="205" y="102.6">2</text>
<text x="205" y="105.2">1</text>
<text x="257.8" y="105.2">12</text>
<text x="258.4" y="107.7">9</text>
<text x="119.3" y="109">13</text>
<text x="119.3" y="111.5">11</text>
<text x="140.3" y="109">7</text>
<text x="140.3" y="111.5">9</text>
<text x="205" y="110.2">5</text>
<text x="205" y="112.8">3</text>
<text x="258.4" y="110.2">8</text>
<text x="258.4" y="112.8">6</text>
<text x="119.3" y="119.1">19</text>
<text x="119.9" y="116.6">1</text>
<text x="170.1" y="114">1</text>
<text x="170.1" y="116.6">3</text>
<text x="170.1" y="119.1">5</text>
<text x="179" y="114">2</text>
<text x="179" y="116.6">4</text>
<text x="179" y="119.1">6</text>
<text x="38" y="120.4">1</text>
<text x="38" y="122.9">2</text>
<text x="38" y="125.5">3</text>
<text x="170.1" y="121.7">7</text>
<text x="179" y="121.7">8</text>
<text x="38" y="128">4</text>
<text x="38" y="130.6">5</text>
<text x="204.4" y="126.7">20</text>
<text x="204.4" y="129.3">19</text>
<text x="204.4" y="131.8">18</text>
<text x="212.7" y="126.7">1</text>
<text x="212.7" y="129.3">2</text>
<text x="212.7" y="131.8">3</text>
<text x="204.4" y="134.4">17</text>
<text x="204.4" y="136.9">16</text>
<text x="212.7" y="134.4">4</text>
<text x="212.7" y="136.9">5</text>
<text x="204.4" y="139.4">15</text>
<text x="204.4" y="142">14</text>
<text x="212.7" y="139.4">6</text>
<text x="212.7" y="142">7</text>
<text x="36.8" y="147.1">1</text>
<text x="36.8" y="149.6">2</text>
<text x="120.6" y="149.6">14</text>
<text x="130.6" y="147.4" transform="rotate(-90 130.6 147.4)">16</text>
<text x="138.4" y="149.6">15</text>
<text x="204.4" y="144.5">13</text>
<text x="204.4" y="147.1">12</text>
<text x="204.4" y="149.6">11</text>
<text x="212" y="149.6">10</text>
<text x="212.7" y="144.5">8</text>
<text x="212.7" y="147.1">9</text>
<text x="36.8" y="152.1">3</text>
<text x="36.8" y="154.7">4</text>
<text x="120.6" y="154.7">11</text>
<text x="139" y="152.1">1</text>
<text x="139" y="154.7">2</text>
<text x="36.8" y="157.2">5</text>
<text x="120.6" y="157.2">10</text>
<text x="139" y="157.2">3</text>
<text x="139" y="159.8">4</text>
<text x="120.6" y="162.3">12</text>
<text x="120.6" y="164.8">13</text>
<text x="139" y="162.3">5</text>
<text x="139" y="164.8">6</text>
<text x="139" y="167.4">7</text>
<text x="139" y="172.5">9</text>
<text x="130.6" y="177.2" transform="rotate(-90 130.6 177.2)">8</text>
</g>
<g font-size="1.8" fill="#0000c2">
<text x="69.8" y="72.2">Bulk</text>
<text x="75.1" y="72.2">Capacitor</text>
<text x="133.6" y="90">Tri-State</text>
<text x="143.6" y="90">Buffer</text>
<text x="165.6" y="127.6">Current</text>
<text x="173.8" y="127.6">Limiting</text>
<text x="182.5" y="127.6">SIP</text>
<text x="133.8" y="145.9">Shift</text>
<text x="139.4" y="145.9">Register</text>
<text x="17" y="189.8">The</text>
<text x="17" y="191.9">Removing</text>
<text x="21.4" y="189.8">shunt</text>
<text x="27.3" y="191.9">it</text>
<text x="27.8" y="189.8">(JP1)</text>
<text x="29.8" y="191.9">during</text>
<text x="34.1" y="189.8">is</text>
<text x="36.9" y="189.8">for</text>
<text x="36.9" y="191.9">operation</text>
<text x="40.7" y="189.8">current</text>
<text x="47" y="191.9">does</text>
<text x="48.7" y="189.8">measurement.</text>
<text x="52.6" y="191.9">not</text>
<text x="56.8" y="191.9">fully</text>
<text x="62.2" y="191.9">depower</text>
<text x="71.1" y="191.9">the</text>
<text x="75.2" y="191.9">module</text>
<text x="83.3" y="191.9">because</text>
<text x="92.2" y="191.9">of</text>
<text x="95.2" y="191.9">signal-line</text>
<text x="107.2" y="191.9">backpowering.</text>
<text x="17" y="193.9">This</text>
<text x="21.9" y="193.9">is</text>
<text x="24.7" y="193.9">expected</text>
<text x="34.3" y="193.9">and</text>
<text x="38.9" y="193.9">not</text>
<text x="43.1" y="193.9">an</text>
<text x="46.6" y="193.9">issue</text>
<text x="52.7" y="193.9">in</text>
<text x="55.6" y="193.9">normal</text>
<text x="63.4" y="193.9">use.</text>
</g>
<g font-size="1.8" fill="#000084">
<text x="47.7" y="83.5">LED_EXT[0..7]</text>
<text x="97.8" y="88.6">LED_EXT[0..7]</text>
<text x="150.1" y="88.6">LED_BUS[0..7]</text>
<text x="188.2" y="88.6">LED_R[0..7]</text>
<text x="269.2" y="100">DIG[0..3]</text>
<text x="52.1" y="144.4">DIG[0..3]</text>
</g>
</svg>
